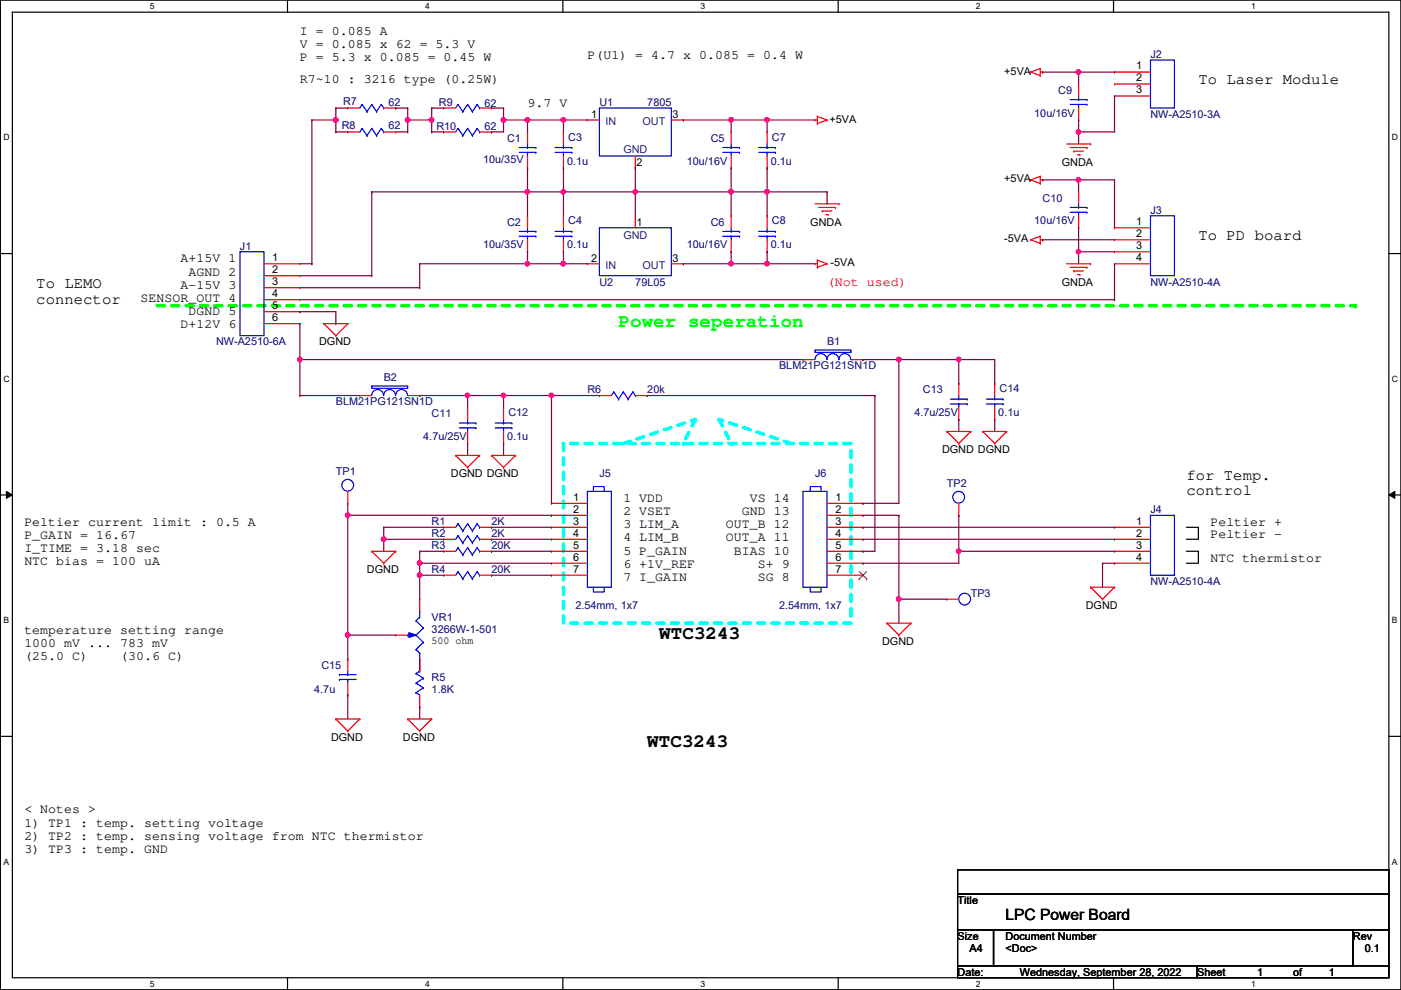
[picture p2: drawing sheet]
<svg xmlns="http://www.w3.org/2000/svg" width="297mm" height="210mm" viewBox="0 0 297 210" stroke-linecap="round" stroke-linejoin="round" font-family="sans-serif">
<path d="M.1 0h296.9v209.8h-296.9zM2.6 2.6h291.9v204.7h-291.9z" fill="none" stroke="#000" stroke-width=".25"/>
<g fill="#fff">
<path d="M31.8 .3h1v2h-1z"/>
<path d="M31.8 207.6h1v1.9h-1z"/>
</g>
<path d="M61 0v2.6M61 207.3v2.5" fill="none" stroke="#000" stroke-width=".25"/>
<g fill="#fff">
<path d="M90.1 .3h1v2h-1z"/>
<path d="M90.1 207.6h1v1.9h-1z"/>
</g>
<path d="M119.3 0v2.6M119.3 207.3v2.5" fill="none" stroke="#000" stroke-width=".25"/>
<g fill="#fff">
<path d="M148.5 .3h1v2h-1z"/>
<path d="M148.5 207.6h1v1.9h-1z"/>
</g>
<path d="M177.7 0v2.6M177.7 207.3v2.5" fill="none" stroke="#000" stroke-width=".25"/>
<g fill="#fff">
<path d="M206.9 .3h1v2h-1z"/>
<path d="M206.9 207.6h1v1.9h-1z"/>
</g>
<path d="M236.1 0v2.6M236.1 207.3v2.5" fill="none" stroke="#000" stroke-width=".25"/>
<g fill="#fff">
<path d="M265.3 .3h.9v2h-.9z"/>
<path d="M265.3 207.6h.9v1.9h-.9z"/>
<path d="M.7 28.2h1.3v1.9h-1.3z"/>
<path d="M295.1 28.2h1.3v1.9h-1.3z"/>
<path d="M.7 79.3h1.3v2h-1.3z"/>
<path d="M295.1 79.3h1.3v2h-1.3z"/>
</g>
<path d="M.1 53.8h2.5M294.5 53.8h2.5" fill="none" stroke="#000" stroke-width=".25"/>
<g fill="#fff">
<path d="M.7 130.5h1.2v2h-1.2z"/>
<path d="M295.1 130.5h1.2v2h-1.2z"/>
</g>
<path d="M.1 104.9h2.5M294.5 104.9h2.5" fill="none" stroke="#000" stroke-width=".25"/>
<path d="M1.4 104.2l1.2 .7-1.2 .8zM294.5 104.9l1.2-.7v1.5z" fill="#000"/>
<path d="M1.4 104.2l1.2 .7-1.2 .8zM294.5 104.9l1.2-.7v1.5z" fill="none" stroke="#000" stroke-width=".21"/>
<g fill="#fff">
<path d="M.7 181.7h1.2v2h-1.2z"/>
<path d="M295.1 181.7h1.2v2h-1.2z"/>
</g>
<path d="M251.5 111.8h2.6v2.5h-2.6M251.5 116.9h2.6v2.5h-2.6M.1 156.1h2.5M294.5 156.1h2.5" fill="none" stroke="#000" stroke-width=".25"/>
<path d="M119.5 94h60.9v38.1h-60.9zM132.2 94l15.2-5.1" fill="none" stroke="#0ff" stroke-width=".76" stroke-dasharray="1.5 1.5"/>
<circle cx="147.4" cy="88.9" r=".38" fill="#0ff" stroke-dasharray="1.5 1.5"/>
<path d="M147.4 88.9l-2.5 5.1" fill="none" stroke="#0ff" stroke-width=".76" stroke-dasharray="1.5 1.5"/>
<circle cx="144.9" cy="94" r=".38" fill="#0ff" stroke-dasharray="1.5 1.5"/>
<path d="M167.7 94l-15.2-5.1" fill="none" stroke="#0ff" stroke-width=".76" stroke-dasharray="1.5 1.5"/>
<circle cx="152.5" cy="88.9" r=".38" fill="#0ff" stroke-dasharray="1.5 1.5"/>
<path d="M152.5 88.9l2.5 5.1" fill="none" stroke="#0ff" stroke-width=".76" stroke-dasharray="1.5 1.5"/>
<circle cx="155" cy="94" r=".38" fill="#0ff" stroke-dasharray="1.5 1.5"/>
<path d="M33.4 64.8h254" fill="none" stroke="#0f0" stroke-width=".76" stroke-dasharray="1.5 1.5"/>
<circle cx="287.4" cy="64.8" r=".38" fill="#0f0" stroke-dasharray="1.5 1.5"/>
<g fill="none" stroke="#f00" stroke-width=".25">
<path d="M218.5 15.3h.1M218.5 15.3l2.1 .7M220.6 14.5h.1M220.6 16h.1M220.6 14.5v1.5M220.6 15.3h.5M220.6 14.5l-2.1 .8M221.1 15.3h.1M228.7 17.8h.1M228.7 17.8v2.6M236.3 15.3h.1M236.3 17.8h.1"/>
<path d="M236.3 15.3h7.6M236.3 17.8h7.6M73.7 28h.1M73.7 22.9h.1M73.7 22.9h2.6M73.7 28h2.6M81.4 22.9h2.5M81.4 28h2.5M83.9 28h.1M83.9 22.9h.1M94.1 22.9h.1M94.1 28h.1"/>
<path d="M94.1 22.9h2.5M94.1 28h2.5M101.7 22.9h2.5M101.7 28h2.5M104.2 22.9h.1M104.2 28h.1M111.8 28h.1M111.8 35.6h.1M111.8 28v2.5M111.8 33.1v2.5M119.5 35.6h.1M119.5 28h.1"/>
<path d="M119.5 28v2.5M119.5 33.1v2.5M155 28h.1M155 35.6h.1M155 28v2.5M155 33.1v2.5M162.6 35.6h.1M162.6 28h.1M162.6 28v2.5M162.6 33.1v2.5M172.8 25.4h.1M172.8 25.4h.5"/>
<path d="M173.3 24.7h.1M173.3 26.2h.1M173.3 24.7v1.5M173.3 24.7l2 .7M175.3 25.4h.1M175.3 25.4l-2 .8M218.5 38.1h.1M218.5 38.1l2.1 .8M220.6 37.4h.1M220.6 38.9h.1M220.6 37.4v1.5M220.6 38.1h.5"/>
<path d="M220.6 37.4l-2.1 .7M221.1 38.1h.1M226.1 30.5h5.1M226.9 31.3h3.6M227.7 32h.1M227.7 32h2M228.4 32.8h.5M228.7 25.4h.1M228.7 22.9v2.5M228.9 32.8h.1M230.5 31.3h.1M231.2 30.5h.1"/>
<path d="M236.3 20.4h.1M236.3 20.4h7.6M56 55.9h7.6M56 58.5h7.6M63.6 55.9h.1M63.6 58.5h.1M111.8 45.8h.1M111.8 53.4h.1M111.8 45.8v2.5M111.8 50.8v2.6M119.5 53.4h.1M119.5 45.8h.1"/>
<path d="M119.5 45.8v2.5M119.5 50.8v2.6M124.5 55.9h.1M124.5 55.9h2.6M134.7 45.8h.1M134.7 45.8v2.5M142.3 55.9h2.6M144.9 55.9h.1M155 45.8h.1M155 53.4h.1M155 45.8v2.5M155 50.8v2.6"/>
<path d="M162.6 53.4h.1M162.6 45.8h.1M162.6 45.8v2.5M162.6 50.8v2.6M172.8 55.9h.1M172.8 43.2h5.1M172.8 55.9h.5M173.3 56.7h.1M173.3 55.2h.1M173.3 55.2v1.5M173.3 55.2l2 .7M173.6 44h3.5"/>
<path d="M174.3 44.7h.1M174.3 44.7h2.1M175.1 45.5h.5M175.3 55.9h.1M175.3 55.9l-2 .8M175.6 45.5h.1M177.1 44h.1M177.9 43.2h.1M218.5 50.8h.1M218.5 50.8l2.1 .8M220.6 50.1h.1M220.6 51.6h.1"/>
<path d="M220.6 50.1v1.5M220.6 50.8h.5M220.6 50.1l-2.1 .7M221.1 50.8h.1M226.1 55.9h5.1M226.9 56.7h3.6M227.7 57.4h.1M227.7 57.4h2M228.4 58.2h.5M228.7 40.7h.1M228.7 48.3h.1M228.7 40.7v2.5"/>
<path d="M228.7 45.8v2.5M228.9 58.2h.1M230.5 56.7h.1M231.2 55.9h.1M236.3 48.3h.1M236.3 50.8h.1M236.3 53.4h.1M236.3 55.9h.1M236.3 55.9h7.6M236.3 50.8h7.6M236.3 48.3h7.6M236.3 53.4h7.6"/>
<path d="M56 68.6h7.6M56 61h7.6M56 63.5h7.6M56 66.1h7.6M63.6 61h.1M63.6 63.5h.1M63.6 66.1h.1M63.6 68.6h.1M68.7 68.6h.1M68.7 68.6h5M68.7 68.6l2.5 2.6M71.2 71.2h.1"/>
<path d="M73.7 68.6h.1M73.7 68.6l-2.5 2.6M170.3 76.2h.1M170.3 76.2h2.5M180.4 76.2h2.6M183 76.2h.1M76.3 83.9h.1M76.3 83.9h2.5M86.4 83.9h2.6M89 83.9h.1M96.6 96.6h.1M96.6 96.6h5.1"/>
<path d="M96.6 96.6l2.5 2.5M99.1 99.1h.1M99.1 86.4h.1M99.1 94h.1M99.1 86.4v2.5M99.1 91.5v2.5M101.7 96.6h.1M101.7 96.6l-2.6 2.5M104.2 96.6h.1M104.2 96.6h5.1M104.2 96.6l2.6 2.5M106.8 99.1h.1"/>
<path d="M106.8 94h.1M106.8 86.4h.1M106.8 86.4v2.5M106.8 91.5v2.5M109.3 96.6h.1M109.3 96.6l-2.5 2.5M200.7 91.5h.1M200.7 91.5h5.1M200.7 91.5l2.6 2.5M203.3 94h.1M203.3 81.3h.1M203.3 88.9h.1"/>
<path d="M203.3 81.3v2.6M203.3 86.4v2.5M205.8 91.5h.1M205.8 91.5l-2.5 2.5M208.4 91.5h.1M208.4 91.5h5M208.4 91.5l2.5 2.5M210.9 94h.1M210.9 88.9h.1M210.9 81.3h.1M210.9 81.3v2.6M210.9 86.4v2.5"/>
<path d="M213.4 91.5h.1M213.4 91.5l-2.5 2.5M73.7 106.7h.1M73.7 104.2v2.5M78.8 116.9h.1M78.8 116.9h5.1M78.8 116.9l2.6 2.5M81.4 119.4h.1M83.9 116.9h.1M83.9 116.9l-2.5 2.5M94.1 111.8h.1M94.1 114.3h.1"/>
<path d="M94.1 116.9h.1M94.1 116.9h2.5M94.1 111.8h2.5M94.1 114.3h2.5M101.7 116.9h2.5M101.7 111.8h2.5M101.7 114.3h2.5M104.2 111.8h.1M104.2 114.3h.1M104.2 116.9h.1M116.9 106.7h.1M116.9 109.3h.1"/>
<path d="M116.9 111.8h.1M116.9 114.3h.1M116.9 116.9h.1M116.9 119.4h.1M116.9 116.9h7.6M116.9 106.7h7.6M116.9 109.3h7.6M116.9 111.8h7.6M116.9 114.3h7.6M116.9 119.4h7.6M203.3 109.3h.1M203.3 106.7v2.6"/>
<path d="M89 139.7h.1M89 139.7v2.6M94.1 122h.1M94.1 122h2.5M101.7 122h2.5M104.2 122h.1M116.9 122h.1M116.9 122h7.6M188 132.1h.1M188 132.1h5.1M188 132.1l2.6 2.6M190.6 134.7h.1"/>
<path d="M193.1 132.1h.1M193.1 132.1l-2.5 2.6M231.2 124.5h.1M231.2 124.5h5.1M231.2 124.5l2.6 2.5M233.8 127h.1M236.3 124.5h.1M236.3 124.5l-2.5 2.5M71.2 152.4h.1M71.2 152.4h5.1M71.2 152.4l2.5 2.6M73.7 155h.1"/>
<path d="M76.3 152.4h.1M76.3 152.4l-2.6 2.6M86.4 152.4h.1M86.4 152.4h5.1M86.4 152.4l2.6 2.6M89 155h.1M89 149.9h.1M89 147.4v2.5M91.5 152.4h.1M91.5 152.4l-2.5 2.6"/>
</g>
<path d="M203 184.4h91.5v5.1h-91.5zM203 189.5h91.5v7.6h-91.5zM203 197.1h7.6v7.7h-7.6zM210.6 197.1h76.2v7.7h-76.2zM286.8 197.1h7.7v7.7h-7.7zM203 204.8h50.8v2.5h-50.8zM253.8 204.8h40.7v2.5h-40.7z" fill="none" stroke="#000" stroke-width=".25"/>
<g fill="none" stroke="#00f" stroke-width=".25">
<path d="M243.9 12.7h5.1v10.2h-5.1zM76.8 27.2h.1M76.8 22.1h.1M76.8 27.2l-.5 .8M76.8 27.2l1 1.5M76.8 22.1l-.5 .8M76.8 22.1l1 1.6M77.8 28.7h.1M77.8 23.7h.1M78.8 27.2h.1M78.8 22.1h.1M78.8 27.2l-1 1.5"/>
<path d="M78.8 27.2l1 1.5M78.8 22.1l-1 1.6M78.8 22.1l1 1.6M79.8 28.7h.1M79.8 23.7h.1M80.9 27.2h.1M80.9 22.1h.1M80.9 27.2l-1.1 1.5M80.9 27.2l.5 .8M80.9 22.1l-1.1 1.6M80.9 22.1l.5 .8M81.4 28h.1"/>
<path d="M81.4 22.9h.1M97.1 22.1h.1M97.1 27.2h.1M97.1 22.1l-.5 .8M97.1 22.1l1 1.6M97.1 27.2l-.5 .8M97.1 27.2l1 1.5M98.1 23.7h.1M98.1 28.7h.1M99.1 22.1h.1M99.1 27.2h.1M99.1 22.1l-1 1.6"/>
<path d="M99.1 22.1l1.1 1.6M99.1 27.2l-1 1.5M99.1 27.2l1.1 1.5M100.2 23.7h.1M100.2 28.7h.1M101.2 22.1h.1M101.2 27.2h.1M101.2 22.1l-1 1.6M101.2 22.1l.5 .8M101.2 27.2l-1 1.5M101.2 27.2l.5 .8M101.7 22.9h.1"/>
<path d="M101.7 28h.1M110.1 31.3h3.5M110.1 32.3h3.5M111.8 31.3h.1M111.8 32.3h.1M111.8 30.5v.8M111.8 32.3v.8M113.6 32.3h.1M113.6 31.3h.1M117.7 31.3h3.5M117.7 32.3h3.5M119.5 32.3h.1"/>
<path d="M119.5 31.3h.1M119.5 30.5v.8M119.5 32.3v.8M121.2 31.3h.1M121.2 32.3h.1M153.2 31.3h3.6M153.2 32.3h3.6M155 31.3h.1M155 32.3h.1M155 30.5v.8M155 32.3v.8M156.8 32.3h.1"/>
<path d="M156.8 31.3h.1M160.9 31.3h3.5M160.9 32.3h3.5M162.6 32.3h.1M162.6 31.3h.1M162.6 30.5v.8M162.6 32.3v.8M164.4 31.3h.1M164.4 32.3h.1M226.9 22.1h3.6M226.9 21.1h3.6M228.7 21.1h.1"/>
<path d="M228.7 22.1h.1M228.7 20.4v.7M228.7 22.1v.8M230.5 22.1h.1M230.5 21.1h.1M50.9 53.4h5.1v17.8h-5.1zM110.1 49.1h3.5M110.1 50.1h3.5M111.8 49.1h.1M111.8 50.1h.1M111.8 48.3v.8M111.8 50.1v.7"/>
<path d="M113.6 50.1h.1M113.6 49.1h.1M117.7 49.1h3.5M117.7 50.1h3.5M119.5 50.1h.1M119.5 49.1h.1M119.5 48.3v.8M119.5 50.1v.7M121.2 49.1h.1M121.2 50.1h.1M127.1 48.3h15.2v10.2h-15.2zM153.2 49.1h3.6"/>
<path d="M153.2 50.1h3.6M155 49.1h.1M155 50.1h.1M155 48.3v.8M155 50.1v.7M156.8 50.1h.1M156.8 49.1h.1M160.9 49.1h3.5M160.9 50.1h3.5M162.6 50.1h.1M162.6 49.1h.1M162.6 48.3v.8"/>
<path d="M162.6 50.1v.7M164.4 49.1h.1M164.4 50.1h.1M226.9 45h3.6M226.9 44h3.6M228.7 44h.1M228.7 45h.1M228.7 43.2v.8M228.7 45v.8M230.5 45h.1M230.5 44h.1M243.9 45.8h5.1v12.7h-5.1z"/>
<path d="M172.8 74.2h7.6v.5h-7.6zM172.8 76.2a1.25 1.25 0 0 1 1.3-1.2 1.25 1.25 0 0 1 1.2 1.2M175.3 76.2a1.25 1.25 0 0 1 1.3-1.2 1.25 1.25 0 0 1 1.2 1.2M177.9 76.2a1.25 1.25 0 0 1 1.2-1.2 1.25 1.25 0 0 1 1.3 1.2M78.8 81.8h7.6v.5h-7.6zM78.8 83.9a1.25 1.25 0 0 1 1.3-1.3 1.25 1.25 0 0 1 1.2 1.3M81.4 83.9a1.25 1.25 0 0 1 1.2-1.3 1.25 1.25 0 0 1 1.3 1.3M83.9 83.9a1.25 1.25 0 0 1 1.3-1.3 1.25 1.25 0 0 1 1.2 1.3M97.4 90.7h3.5M97.4 89.7h3.5M99.1 89.7h.1M99.1 90.7h.1"/>
<path d="M99.1 88.9v.8M99.1 90.7v.8M100.9 90.7h.1M100.9 89.7h.1M105 90.7h3.5M105 89.7h3.5M106.8 90.7h.1M106.8 89.7h.1M106.8 88.9v.8M106.8 90.7v.8M108.5 89.7h.1M108.5 90.7h.1"/>
<path d="M201.5 85.6h3.6M201.5 84.6h3.6M203.3 84.6h.1M203.3 85.6h.1M203.3 83.9v.7M203.3 85.6v.8M205.1 85.6h.1M205.1 84.6h.1M209.1 85.6h3.6M209.1 84.6h3.6M210.9 85.6h.1M210.9 84.6h.1"/>
<path d="M210.9 83.9v.7M210.9 85.6v.8M212.7 84.6h.1M212.7 85.6h.1M97.1 111h.1M97.1 113.6h.1M97.1 116.1h.1M97.1 111l-.5 .8M97.1 111l1 1.6M97.1 113.6l-.5 .7M97.1 113.6l1 1.5M97.1 116.1l-.5 .8"/>
<path d="M97.1 116.1l1 1.5M98.1 112.6h.1M98.1 115.1h.1M98.1 117.6h.1M99.1 111h.1M99.1 113.6h.1M99.1 116.1h.1M99.1 111l-1 1.6M99.1 111l1.1 1.6M99.1 113.6l-1 1.5M99.1 113.6l1.1 1.5M99.1 116.1l-1 1.5"/>
<path d="M99.1 116.1l1.1 1.5M100.2 112.6h.1M100.2 115.1h.1M100.2 117.6h.1M101.2 111h.1M101.2 113.6h.1M101.2 116.1h.1M101.2 111l-1 1.6M101.2 111l.5 .8M101.2 113.6l-1 1.5M101.2 113.6l.5 .7M101.2 116.1l-1 1.5"/>
<path d="M101.2 116.1l.5 .8M101.7 111.8h.1M101.7 114.3h.1M101.7 116.9h.1M124.5 104.2h5.1v20.3h-5.1zM125.8 104.2v-1h2.3v1M97.1 121.2h.1M97.1 121.2l-.5 .8M97.1 121.2l1 1.5M98.1 122.7h.1M99.1 121.2h.1M99.1 121.2l-1 1.5"/>
<path d="M99.1 121.2l1.1 1.5M100.2 122.7h.1M101.2 121.2h.1M101.2 121.2l-1 1.5M101.2 121.2l.5 .8M101.7 122h.1M125.8 124.5v1h2.3v-1M88.2 146.9h.1M88.2 144.8h.1M88.2 142.8h.1M88.2 146.9l.8 .5M88.2 144.8l1.5 1"/>
<path d="M88.2 142.8l1.5 1M89 142.3h.1M89 142.3l-.8 .5M89.7 145.8h.1M89.7 143.8h.1M89.7 145.8l-1.5 1.1M89.7 143.8l-1.5 1"/>
<circle cx="73.7" cy="102.9" r="1.25"/>
<circle cx="203.3" cy="105.4" r="1.25"/>
</g>
<path d="M86.7 134.2l1.5 .5-1.5 .5z" fill="#00f"/>
<g fill="none" stroke="#00f" stroke-width=".25">
<path d="M127.1 22.9h15.2v10.2h-15.2zM130.1 83.1h.1M130.1 83.1l-.5 .8M130.1 83.1l1 1.5M131.1 84.6h.1M132.2 83.1h.1M132.2 83.1l-1.1 1.5M132.2 83.1l1 1.5M133.2 84.6h.1M134.2 83.1h.1M134.2 83.1l-1 1.5M134.2 83.1l.5 .8"/>
<path d="M134.7 83.9h.1M170.3 104.2h5v20.3h-5zM171.8 104.2v-1h2.3v1M243.9 109.3h5.1v12.7h-5.1zM86.4 134.7h.1M86.4 134.7h.5M86.7 134.2l1.5 .5-1.5 .5zM88.2 137.7h.1M88.2 134.7h.1M88.2 131.6h.1M88.2 137.7l.8 .8M88.2 134.7l1.5 1.5"/>
<path d="M88.2 131.6l1.5 1.5M89 138.5h.1M89 130.9h.1M89 129.6h.1M89 129.6v1.3M89 138.5v1.2M89 130.9l-.8 .7M89.7 136.2h.1M89.7 133.1h.1M89.7 136.2l-1.5 1.5M89.7 133.1l-1.5 1.6M171.8 124.5v1h2.3v-1"/>
<path d="M72 144.1h.1M72 143h.1M72 144.1h3.5M72 143h3.5M73.7 143h.1M73.7 144.1h.1M73.7 142.3v.7M73.7 144.1v.7"/>
<circle cx="204.5" cy="127" r="1.25"/>
</g>
<g fill="none" stroke="#f00" stroke-width=".25">
<path d="M124.5 25.4h.1M124.5 25.4h2.6M134.7 35.6h.1M134.7 33.1v2.5M142.3 25.4h2.6M144.9 25.4h.1M127.1 83.9h.1M127.1 83.9h2.5M134.7 83.9h2.5M137.2 83.9h.1M175.3 111.8h7.7M175.3 114.3h7.7"/>
<path d="M175.3 116.9h7.7M175.3 119.4h7.7M175.3 106.7h7.7M175.3 109.3h7.7M183 106.7h.1M183 109.3h.1M183 111.8h.1M183 114.3h.1M183 116.9h.1M183 119.4h.1M236.3 111.8h.1M236.3 114.3h.1"/>
<path d="M236.3 116.9h.1M236.3 119.4h.1M236.3 111.8h7.6M236.3 114.3h7.6M236.3 116.9h7.6M236.3 119.4h7.6M73.7 139.7h.1M73.7 139.7v2.6M83.9 134.7h.1M83.9 134.7h2.5M89 127h.1M89 127v2.6"/>
<path d="M89 139.7v2.6M175.3 122h7.7M183 122h.1M200.7 127h.1M200.7 127h2.6M73.7 147.4h.1M73.7 144.8v2.6M89 142.3h.1"/>
</g>
<path d="M182.2 122.8h.1M182.2 121.2l1.6 1.6M183.7 121.2l-1.5 1.6M183.8 122.8h.1" fill="none" stroke="#804000" stroke-width=".21"/>
<path d="M99.1 83.9h.1M99.1 83.9h7.7M99.1 83.9v2.5" fill="none" stroke="#800040" stroke-width=".25"/>
<circle cx="99.1" cy="83.8" r=".49" fill="#f0f"/>
<circle cx="99.1" cy="83.8" r=".49" fill="none" stroke="#f0f" stroke-width=".25"/>
<g fill="none" stroke="#800040" stroke-width=".25">
<path d="M99.1 94h.1M99.1 94v2.6M73.7 109.3h43.2M81.4 111.8h.1M81.4 111.8h12.7M81.4 111.8v2.5M89 116.9h.1M89 119.4h.1M89 116.9v5.1M104.2 111.8h.1M104.2 114.3h.1M104.2 111.8h12.7"/>
<path d="M104.2 114.3h12.7M116.9 109.3h.1M183 106.7h.1M183 116.9h.1M183 111.8h.1M183 114.3h.1M183 119.4h.1M183 106.7h7.6M183 116.9h2.5M183 111.8h53.3M183 114.3h53.3M183 119.4h20.3"/>
<path d="M89 149.9h.1M89 149.9v2.5"/>
</g>
<circle cx="81.3" cy="114.3" r=".49" fill="#f0f"/>
<circle cx="81.3" cy="114.3" r=".49" fill="none" stroke="#f0f" stroke-width=".25"/>
<path d="M73.7 109.3h.1M73.7 106.7v2.6M81.4 114.3h.1M81.4 114.3h12.7M81.4 114.3v2.6" fill="none" stroke="#800040" stroke-width=".25"/>
<circle cx="73.7" cy="109.2" r=".49" fill="#f0f"/>
<circle cx="73.7" cy="109.2" r=".49" fill="none" stroke="#f0f" stroke-width=".25"/>
<path d="M89 116.9h.1M89 119.4h.1M89 116.9h5.1M89 119.4h27.9M104.2 116.9h.1M104.2 116.9h12.7M104.2 122h.1M104.2 122h12.7" fill="none" stroke="#800040" stroke-width=".25"/>
<circle cx="89" cy="119.4" r=".49" fill="#f0f"/>
<circle cx="89" cy="119.4" r=".49" fill="none" stroke="#f0f" stroke-width=".25"/>
<path d="M89 122h.1M89 122v5" fill="none" stroke="#800040" stroke-width=".25"/>
<circle cx="89" cy="121.9" r=".49" fill="#f0f"/>
<circle cx="89" cy="121.9" r=".49" fill="none" stroke="#f0f" stroke-width=".25"/>
<g fill="none" stroke="#800040" stroke-width=".25">
<path d="M66.1 25.4v30.5M111.8 25.4h.1M111.8 25.4v2.6M111.8 25.4h7.7M66.1 55.9h.1M183 109.3h.1M183 109.3h7.6M190.6 109.3h.1M190.6 109.3v17.7M89 139.7h.1M89 122h.1M89 139.7v2.6"/>
<path d="M89 122h5.1M73.7 147.4h.1M73.7 147.4v5"/>
</g>
<circle cx="119.4" cy="25.4" r=".49" fill="#f0f"/>
<circle cx="119.4" cy="25.4" r=".49" fill="none" stroke="#f0f" stroke-width=".25"/>
<circle cx="111.8" cy="25.4" r=".49" fill="#f0f"/>
<circle cx="111.8" cy="25.4" r=".49" fill="none" stroke="#f0f" stroke-width=".25"/>
<g fill="none" stroke="#800040" stroke-width=".25">
<path d="M111.8 35.6h.1M111.8 35.6v10.2M119.5 25.4h.1M119.5 35.6h.1M119.5 25.4v2.6M119.5 35.6v5.1M119.5 25.4h5M78.8 40.7h.1M78.8 40.7v17.8M78.8 40.7h40.7M111.8 40.7h.1M119.5 40.7h.1"/>
<path d="M63.6 61h25.4M89 61h.1"/>
</g>
<circle cx="111.8" cy="40.7" r=".49" fill="#f0f"/>
<circle cx="111.8" cy="40.7" r=".49" fill="none" stroke="#f0f" stroke-width=".25"/>
<circle cx="119.4" cy="40.7" r=".49" fill="#f0f"/>
<circle cx="119.4" cy="40.7" r=".49" fill="none" stroke="#f0f" stroke-width=".25"/>
<path d="M134.7 35.6h.1M134.7 35.6v5.1h-15.2M144.9 25.4h.1M144.9 25.4h10.1M89 55.9h.1M89 55.9v5.1M89 55.9h22.8M119.5 40.7h.1M119.5 55.9h.1M119.5 40.7v5.1M119.5 55.9h5" fill="none" stroke="#800040" stroke-width=".25"/>
<circle cx="155" cy="25.4" r=".49" fill="#f0f"/>
<circle cx="155" cy="25.4" r=".49" fill="none" stroke="#f0f" stroke-width=".25"/>
<path d="M155 25.4h.1M155 25.4h7.6M155 25.4v2.6M162.6 25.4h.1M162.6 25.4v2.6" fill="none" stroke="#800040" stroke-width=".25"/>
<circle cx="162.6" cy="25.4" r=".49" fill="#f0f"/>
<circle cx="162.6" cy="25.4" r=".49" fill="none" stroke="#f0f" stroke-width=".25"/>
<path d="M155 35.6h.1M155 35.6v5.1M162.6 35.6h.1M162.6 35.6v5.1h-7.6M155 40.7h.1" fill="none" stroke="#800040" stroke-width=".25"/>
<circle cx="162.6" cy="40.7" r=".49" fill="#f0f"/>
<circle cx="162.6" cy="40.7" r=".49" fill="none" stroke="#f0f" stroke-width=".25"/>
<path d="M134.7 40.7h.1M134.7 40.7h20.3" fill="none" stroke="#800040" stroke-width=".25"/>
<circle cx="155" cy="40.7" r=".49" fill="#f0f"/>
<circle cx="155" cy="40.7" r=".49" fill="none" stroke="#f0f" stroke-width=".25"/>
<circle cx="134.7" cy="40.7" r=".49" fill="#f0f"/>
<circle cx="134.7" cy="40.7" r=".49" fill="none" stroke="#f0f" stroke-width=".25"/>
<path d="M111.8 53.4h.1M111.8 53.4v2.5M162.6 40.7h.1M162.6 40.7h12.7" fill="none" stroke="#800040" stroke-width=".25"/>
<circle cx="111.8" cy="55.9" r=".49" fill="#f0f"/>
<circle cx="111.8" cy="55.9" r=".49" fill="none" stroke="#f0f" stroke-width=".25"/>
<path d="M119.5 53.4h.1M119.5 53.4v2.5" fill="none" stroke="#800040" stroke-width=".25"/>
<circle cx="119.4" cy="55.9" r=".49" fill="#f0f"/>
<circle cx="119.4" cy="55.9" r=".49" fill="none" stroke="#f0f" stroke-width=".25"/>
<path d="M134.7 40.7h.1M134.7 40.7v5.1M144.9 55.9h.1M144.9 55.9h10.1" fill="none" stroke="#800040" stroke-width=".25"/>
<circle cx="155" cy="55.9" r=".49" fill="#f0f"/>
<circle cx="155" cy="55.9" r=".49" fill="none" stroke="#f0f" stroke-width=".25"/>
<path d="M155 53.4h.1M155 55.9h.1M155 53.4v2.5M162.6 53.4h.1M162.6 53.4v2.5h-7.6" fill="none" stroke="#800040" stroke-width=".25"/>
<circle cx="162.6" cy="55.9" r=".49" fill="#f0f"/>
<circle cx="162.6" cy="55.9" r=".49" fill="none" stroke="#f0f" stroke-width=".25"/>
<g fill="none" stroke="#800040" stroke-width=".25">
<path d="M228.7 38.1h.1M228.7 38.1v2.6M228.7 38.1h7.6M236.3 20.4h.1M236.3 38.1h.1M236.3 20.4v7.6M236.3 38.1v10.2M111.8 55.9h7.7M119.5 55.9h.1M155 40.7h.1M155 40.7v5.1M162.6 40.7h.1"/>
<path d="M162.6 40.7v5.1M175.3 40.7h.1M175.3 40.7v2.5M228.7 48.3h.1M228.7 53.4h.1M228.7 48.3v5.1M228.7 53.4h7.6M63.6 66.1h.1M63.6 68.6h.1M63.6 63.5h172.7M63.6 66.1h7.6v2.5M63.6 68.6v7.6"/>
<path d="M71.2 68.6h.1M183 76.2h.1M183 76.2h7.6M190.6 76.2h.1M190.6 76.2v30.5M236.3 63.5h.1"/>
</g>
<circle cx="190.6" cy="76.2" r=".49" fill="#f0f"/>
<circle cx="190.6" cy="76.2" r=".49" fill="none" stroke="#f0f" stroke-width=".25"/>
<path d="M63.6 76.2h.1M63.6 76.2v7.7M203.3 76.2h.1M203.3 76.2h7.6M203.3 76.2v5.1M203.3 81.3h.1" fill="none" stroke="#800040" stroke-width=".25"/>
<circle cx="203.3" cy="76.2" r=".49" fill="#f0f"/>
<circle cx="203.3" cy="76.2" r=".49" fill="none" stroke="#f0f" stroke-width=".25"/>
<path d="M63.6 76.2h.1M63.6 76.2h106.7M63.6 83.9h.1M63.6 83.9h12.7M89 83.9h.1M89 83.9h10.1" fill="none" stroke="#800040" stroke-width=".25"/>
<circle cx="63.6" cy="76.2" r=".49" fill="#f0f"/>
<circle cx="63.6" cy="76.2" r=".49" fill="none" stroke="#f0f" stroke-width=".25"/>
<path d="M106.8 94h.1M106.8 83.9h.1M106.8 83.9v2.5M106.8 94v2.6M106.8 83.9h10.1M203.3 88.9h.1M203.3 88.9v2.6M210.9 88.9h.1M210.9 88.9v2.6" fill="none" stroke="#800040" stroke-width=".25"/>
<circle cx="116.9" cy="83.8" r=".49" fill="#f0f"/>
<circle cx="116.9" cy="83.8" r=".49" fill="none" stroke="#f0f" stroke-width=".25"/>
<circle cx="106.7" cy="83.8" r=".49" fill="#f0f"/>
<circle cx="106.7" cy="83.8" r=".49" fill="none" stroke="#f0f" stroke-width=".25"/>
<g fill="none" stroke="#800040" stroke-width=".25">
<path d="M228.7 53.4h.1M228.7 53.4v2.5M236.3 55.9h.1M236.3 55.9v7.6M190.6 76.2h.1M190.6 76.2h12.7M210.9 76.2v5.1M210.9 81.3h.1M203.3 116.9h.1M203.3 116.9v2.5M233.8 119.4h.1M233.8 119.4v5.1"/>
<path d="M233.8 119.4h2.5"/>
</g>
<circle cx="228.7" cy="53.4" r=".49" fill="#f0f"/>
<circle cx="228.7" cy="53.4" r=".49" fill="none" stroke="#f0f" stroke-width=".25"/>
<path d="M116.9 83.9h.1M116.9 83.9h10.2M116.9 83.9v22.8M137.2 83.9h.1M137.2 83.9h48.3M185.5 83.9h.1M185.5 83.9v33M73.7 109.3v30.4M73.7 134.7h.1M73.7 134.7h10.2" fill="none" stroke="#800040" stroke-width=".25"/>
<circle cx="73.7" cy="134.6" r=".49" fill="#f0f"/>
<circle cx="73.7" cy="134.6" r=".49" fill="none" stroke="#f0f" stroke-width=".25"/>
<path d="M221.1 38.1h.1M221.1 38.1h7.6" fill="none" stroke="#800040" stroke-width=".25"/>
<circle cx="228.7" cy="38.1" r=".49" fill="#f0f"/>
<circle cx="228.7" cy="38.1" r=".49" fill="none" stroke="#f0f" stroke-width=".25"/>
<path d="M221.1 15.3h.1M221.1 15.3h7.6" fill="none" stroke="#800040" stroke-width=".25"/>
<circle cx="228.7" cy="15.3" r=".49" fill="#f0f"/>
<circle cx="228.7" cy="15.3" r=".49" fill="none" stroke="#f0f" stroke-width=".25"/>
<path d="M228.7 15.3h.1M228.7 15.3v2.5M228.7 15.3h7.6M228.7 25.4h.1M228.7 28h.1M228.7 25.4v5.1M228.7 28h7.6" fill="none" stroke="#800040" stroke-width=".25"/>
<circle cx="228.7" cy="28" r=".49" fill="#f0f"/>
<circle cx="228.7" cy="28" r=".49" fill="none" stroke="#f0f" stroke-width=".25"/>
<path d="M162.6 25.4h.1M162.6 25.4h10.2M162.6 55.9h.1M162.6 55.9h10.2M221.1 50.8h.1M221.1 50.8h15.2M203.3 109.3h.1M203.3 116.9h.1M203.3 109.3v7.6M203.3 116.9h33" fill="none" stroke="#800040" stroke-width=".25"/>
<circle cx="203.3" cy="116.9" r=".49" fill="#f0f"/>
<circle cx="203.3" cy="116.9" r=".49" fill="none" stroke="#f0f" stroke-width=".25"/>
<path d="M190.6 127h.1M190.6 127h10.1" fill="none" stroke="#800040" stroke-width=".25"/>
<circle cx="190.6" cy="127" r=".49" fill="#f0f"/>
<circle cx="190.6" cy="127" r=".49" fill="none" stroke="#f0f" stroke-width=".25"/>
<g fill="none" stroke="#800040" stroke-width=".25">
<path d="M66.1 25.4h.1M71.2 28h.1M71.2 22.9h.1M71.2 22.9v2.5h-5.1M71.2 22.9h2.5M71.2 28h2.5M83.9 22.9h.1M83.9 22.9h2.5M83.9 28h2.5M86.4 28h.1M86.4 25.4h.1M86.4 25.4h5.1"/>
<path d="M63.6 58.5h15.2M78.8 58.5h.1M190.6 127h.1M190.6 127v5.1"/>
</g>
<circle cx="91.5" cy="25.4" r=".49" fill="#f0f"/>
<circle cx="91.5" cy="25.4" r=".49" fill="none" stroke="#f0f" stroke-width=".25"/>
<circle cx="86.4" cy="25.4" r=".49" fill="#f0f"/>
<circle cx="86.4" cy="25.4" r=".49" fill="none" stroke="#f0f" stroke-width=".25"/>
<path d="M71.2 25.4h.1M71.2 25.4v2.6M86.4 22.9h.1M86.4 22.9v2.5M63.6 55.9h2.5M66.1 55.9h.1" fill="none" stroke="#800040" stroke-width=".25"/>
<circle cx="71.2" cy="25.4" r=".49" fill="#f0f"/>
<circle cx="71.2" cy="25.4" r=".49" fill="none" stroke="#f0f" stroke-width=".25"/>
<path d="M86.4 25.4h.1M86.4 25.4v2.6M91.5 22.9h.1M91.5 25.4h.1M91.5 22.9h2.6M91.5 22.9v5.1M104.2 22.9h.1M104.2 22.9h2.6M106.8 22.9h.1M106.8 25.4h.1M106.8 22.9v2.5M106.8 25.4h5" fill="none" stroke="#800040" stroke-width=".25"/>
<circle cx="106.7" cy="25.4" r=".49" fill="#f0f"/>
<circle cx="106.7" cy="25.4" r=".49" fill="none" stroke="#f0f" stroke-width=".25"/>
<path d="M91.5 28h.1M91.5 28h2.6M104.2 28h.1M106.8 25.4h.1M106.8 25.4v2.6h-2.6" fill="none" stroke="#800040" stroke-width=".25"/>
<circle cx="99.1" cy="83.8" r=".49" fill="#f0f"/>
<circle cx="99.1" cy="83.8" r=".49" fill="none" stroke="#f0f" stroke-width=".25"/>
<circle cx="81.3" cy="114.3" r=".49" fill="#f0f"/>
<circle cx="81.3" cy="114.3" r=".49" fill="none" stroke="#f0f" stroke-width=".25"/>
<circle cx="73.7" cy="109.2" r=".49" fill="#f0f"/>
<circle cx="73.7" cy="109.2" r=".49" fill="none" stroke="#f0f" stroke-width=".25"/>
<circle cx="89" cy="119.4" r=".49" fill="#f0f"/>
<circle cx="89" cy="119.4" r=".49" fill="none" stroke="#f0f" stroke-width=".25"/>
<circle cx="89" cy="121.9" r=".49" fill="#f0f"/>
<circle cx="89" cy="121.9" r=".49" fill="none" stroke="#f0f" stroke-width=".25"/>
<circle cx="119.4" cy="25.4" r=".49" fill="#f0f"/>
<circle cx="119.4" cy="25.4" r=".49" fill="none" stroke="#f0f" stroke-width=".25"/>
<circle cx="111.8" cy="25.4" r=".49" fill="#f0f"/>
<circle cx="111.8" cy="25.4" r=".49" fill="none" stroke="#f0f" stroke-width=".25"/>
<circle cx="111.8" cy="40.7" r=".49" fill="#f0f"/>
<circle cx="111.8" cy="40.7" r=".49" fill="none" stroke="#f0f" stroke-width=".25"/>
<circle cx="119.4" cy="40.7" r=".49" fill="#f0f"/>
<circle cx="119.4" cy="40.7" r=".49" fill="none" stroke="#f0f" stroke-width=".25"/>
<circle cx="155" cy="25.4" r=".49" fill="#f0f"/>
<circle cx="155" cy="25.4" r=".49" fill="none" stroke="#f0f" stroke-width=".25"/>
<circle cx="162.6" cy="25.4" r=".49" fill="#f0f"/>
<circle cx="162.6" cy="25.4" r=".49" fill="none" stroke="#f0f" stroke-width=".25"/>
<circle cx="162.6" cy="40.7" r=".49" fill="#f0f"/>
<circle cx="162.6" cy="40.7" r=".49" fill="none" stroke="#f0f" stroke-width=".25"/>
<circle cx="155" cy="40.7" r=".49" fill="#f0f"/>
<circle cx="155" cy="40.7" r=".49" fill="none" stroke="#f0f" stroke-width=".25"/>
<circle cx="134.7" cy="40.7" r=".49" fill="#f0f"/>
<circle cx="134.7" cy="40.7" r=".49" fill="none" stroke="#f0f" stroke-width=".25"/>
<circle cx="111.8" cy="55.9" r=".49" fill="#f0f"/>
<circle cx="111.8" cy="55.9" r=".49" fill="none" stroke="#f0f" stroke-width=".25"/>
<circle cx="119.4" cy="55.9" r=".49" fill="#f0f"/>
<circle cx="119.4" cy="55.9" r=".49" fill="none" stroke="#f0f" stroke-width=".25"/>
<circle cx="155" cy="55.9" r=".49" fill="#f0f"/>
<circle cx="155" cy="55.9" r=".49" fill="none" stroke="#f0f" stroke-width=".25"/>
<circle cx="162.6" cy="55.9" r=".49" fill="#f0f"/>
<circle cx="162.6" cy="55.9" r=".49" fill="none" stroke="#f0f" stroke-width=".25"/>
<circle cx="190.6" cy="76.2" r=".49" fill="#f0f"/>
<circle cx="190.6" cy="76.2" r=".49" fill="none" stroke="#f0f" stroke-width=".25"/>
<circle cx="203.3" cy="76.2" r=".49" fill="#f0f"/>
<circle cx="203.3" cy="76.2" r=".49" fill="none" stroke="#f0f" stroke-width=".25"/>
<circle cx="63.6" cy="76.2" r=".49" fill="#f0f"/>
<circle cx="63.6" cy="76.2" r=".49" fill="none" stroke="#f0f" stroke-width=".25"/>
<circle cx="116.9" cy="83.8" r=".49" fill="#f0f"/>
<circle cx="116.9" cy="83.8" r=".49" fill="none" stroke="#f0f" stroke-width=".25"/>
<circle cx="106.7" cy="83.8" r=".49" fill="#f0f"/>
<circle cx="106.7" cy="83.8" r=".49" fill="none" stroke="#f0f" stroke-width=".25"/>
<circle cx="228.7" cy="53.4" r=".49" fill="#f0f"/>
<circle cx="228.7" cy="53.4" r=".49" fill="none" stroke="#f0f" stroke-width=".25"/>
<circle cx="73.7" cy="134.6" r=".49" fill="#f0f"/>
<circle cx="73.7" cy="134.6" r=".49" fill="none" stroke="#f0f" stroke-width=".25"/>
<circle cx="228.7" cy="38.1" r=".49" fill="#f0f"/>
<circle cx="228.7" cy="38.1" r=".49" fill="none" stroke="#f0f" stroke-width=".25"/>
<circle cx="228.7" cy="15.3" r=".49" fill="#f0f"/>
<circle cx="228.7" cy="15.3" r=".49" fill="none" stroke="#f0f" stroke-width=".25"/>
<circle cx="228.7" cy="28" r=".49" fill="#f0f"/>
<circle cx="228.7" cy="28" r=".49" fill="none" stroke="#f0f" stroke-width=".25"/>
<circle cx="203.3" cy="116.9" r=".49" fill="#f0f"/>
<circle cx="203.3" cy="116.9" r=".49" fill="none" stroke="#f0f" stroke-width=".25"/>
<circle cx="190.6" cy="127" r=".49" fill="#f0f"/>
<circle cx="190.6" cy="127" r=".49" fill="none" stroke="#f0f" stroke-width=".25"/>
<circle cx="91.5" cy="25.4" r=".49" fill="#f0f"/>
<circle cx="91.5" cy="25.4" r=".49" fill="none" stroke="#f0f" stroke-width=".25"/>
<circle cx="86.4" cy="25.4" r=".49" fill="#f0f"/>
<circle cx="86.4" cy="25.4" r=".49" fill="none" stroke="#f0f" stroke-width=".25"/>
<circle cx="71.2" cy="25.4" r=".49" fill="#f0f"/>
<circle cx="71.2" cy="25.4" r=".49" fill="none" stroke="#f0f" stroke-width=".25"/>
<circle cx="106.7" cy="25.4" r=".49" fill="#f0f"/>
<circle cx="106.7" cy="25.4" r=".49" fill="none" stroke="#f0f" stroke-width=".25"/>
<text font-size="4.1" fill="#0f0" x="131.1" y="69.3">Power seperation</text>
<g font-size="4.1">
<text x="139.8" y="135.6">WTC3243</text>
<text x="137.2" y="158.4">WTC3243</text>
</g>
<g font-size="3.3">
<text x="254.1" y="17.9">To Laser Module</text>
<text x="254.1" y="50.9">To PD board</text>
<text x="7.7" y="61.1">To LEMO</text>
<text x="7.7" y="64.4">connector</text>
<text x="251.5" y="101.7">for Temp.</text>
<text x="251.5" y="105">control</text>
<text x="213.2" y="195">LPC Power Board</text>
</g>
<g font-size="2.8">
<text x="63.6" y="7.4">I = 0.085 A</text>
<text x="63.6" y="10.2">V = 0.085 x 62 = 5.3 V</text>
<text x="63.6" y="13">P = 5.3 x 0.085 = 0.45 W</text>
<text x="63.6" y="17.5">R7~10 : 3216 type (0.25W)</text>
<text x="124.5" y="12.4">P(U1) = 4.7 x 0.085 = 0.4 W</text>
<text x="111.8" y="22.6">9.7 V</text>
<text x="38.3" y="55.6">A+15V 1</text>
<text x="40" y="58.4">AGND 2</text>
<text x="29.8" y="64">SENSOR_OUT 4</text>
<text x="38.3" y="61.2">A-15V 3</text>
<text x="38.3" y="69.6">D+12V 6</text>
<text x="40" y="66.8">DGND 5</text>
<text x="132.2" y="106.4">1 VDD</text>
<text x="159" y="106.4">VS 14</text>
<text x="5.2" y="111.5">Peltier current limit : 0.5 A</text>
<text x="132.2" y="109.2">2 VSET</text>
<text x="132.2" y="112">3 LIM_A</text>
<text x="153.9" y="112">OUT_B 12</text>
<text x="157.3" y="109.2">GND 13</text>
<text x="256.6" y="111.5">Peltier +</text>
<text x="5.2" y="114.3">P_GAIN = 16.67</text>
<text x="5.2" y="117.1">I_TIME = 3.18 sec</text>
<text x="5.2" y="119.9">NTC bias = 100 uA</text>
<text x="132.2" y="114.8">4 LIM_B</text>
<text x="132.2" y="117.6">5 P_GAIN</text>
<text x="153.9" y="114.8">OUT_A 11</text>
<text x="155.6" y="117.6">BIAS 10</text>
<text x="256.6" y="114">Peltier -</text>
<text x="256.6" y="119.1">NTC thermistor</text>
<text x="132.2" y="120.4">6 +1V_REF</text>
<text x="132.2" y="123.2">7 I_GAIN</text>
<text x="160.7" y="120.4">S+ 9</text>
<text x="160.7" y="123.2">SG 8</text>
<text x="5.2" y="134.4">temperature setting range</text>
<text x="5.2" y="137.2">1000 mV ... 783 mV</text>
<text x="5.2" y="140">(25.0 C)</text>
<text x="25.5" y="140">(30.6 C)</text>
<text x="5.2" y="172.5">&lt; Notes &gt;</text>
<text x="5.2" y="175.3">1) TP1 : temp. setting voltage</text>
<text x="5.2" y="178.1">2) TP2 : temp. sensing voltage from NTC thermistor</text>
<text x="5.2" y="180.8">3) TP3 : temp. GND</text>
</g>
<text font-size="2.8" fill="#f00" x="175.3" y="60.7">(Not used)</text>
<g font-size="2.3">
<text x="212.9" y="15.8">+5VA</text>
<text x="240.9" y="14.7">1</text>
<text x="240.9" y="17.3">2</text>
<text x="240.9" y="19.8">3</text>
<text x="125.3" y="25">1</text>
<text x="142.6" y="25">3</text>
<text x="175.8" y="26">+5VA</text>
<text x="135" y="35.1">2</text>
<text x="225.1" y="35.1">GNDA</text>
<text x="212.9" y="38.7">+5VA</text>
<text x="135" y="47.8">1</text>
<text x="171.8" y="47.8">GNDA</text>
<text x="240.9" y="47.8">1</text>
<text x="212.9" y="51.4">-5VA</text>
<text x="240.9" y="50.3">2</text>
<text x="240.9" y="52.8">3</text>
<text x="57.7" y="55.4">1</text>
<text x="57.7" y="57.9">2</text>
<text x="125.3" y="55.5">2</text>
<text x="142.6" y="55.5">3</text>
<text x="176.1" y="56.5">-5VA</text>
<text x="240.9" y="55.4">4</text>
<text x="57.7" y="60.5">3</text>
<text x="57.7" y="63">4</text>
<text x="57.7" y="65.5">5</text>
<text x="225.1" y="60.5">GNDA</text>
<text x="57.7" y="68.1">6</text>
<text x="67.6" y="73.2">DGND</text>
<text x="95.6" y="101.2">DGND DGND</text>
<text x="199.7" y="96.1">DGND DGND</text>
<text x="121.5" y="106.2">1</text>
<text x="177.1" y="106.2">1</text>
<text x="121.5" y="108.7">2</text>
<text x="121.5" y="111.3">3</text>
<text x="121.5" y="113.8">4</text>
<text x="177.1" y="108.7">2</text>
<text x="177.1" y="111.3">3</text>
<text x="177.1" y="113.8">4</text>
<text x="240.9" y="111.3">1</text>
<text x="240.9" y="113.8">2</text>
<text x="121.5" y="116.3">5</text>
<text x="121.5" y="118.9">6</text>
<text x="177.1" y="116.3">5</text>
<text x="177.1" y="118.9">6</text>
<text x="240.9" y="116.3">3</text>
<text x="240.9" y="118.9">4</text>
<text x="77.8" y="121.5">DGND</text>
<text x="121.5" y="121.4">7</text>
<text x="177.1" y="121.4">7</text>
<text x="230.2" y="129.1">DGND</text>
<text x="91.5" y="136.5">500 ohm</text>
<text x="187" y="136.7">DGND</text>
<text x="70.2" y="157.1">DGND</text>
<text x="85.4" y="157.1">DGND</text>
<text x="203" y="191.6">Title</text>
<text x="203" y="199.2">Size</text>
<text x="205.6" y="201.8">A4</text>
<text x="213.2" y="199.2">Document Number</text>
<text x="213.2" y="201.8">&lt;Doc&gt;</text>
<text x="286.8" y="199.2">Rev</text>
<text x="289.4" y="201.8">0.1</text>
<text x="203" y="206.8">Date:</text>
<text x="216.2" y="206.8">Wednesday, September 28, 2022</text>
<text x="253.8" y="206.8">Sheet</text>
<text x="266.5" y="206.8">1</text>
<text x="274.1" y="206.8">of</text>
<text x="281.8" y="206.8">1</text>
</g>
<g font-size="2.3" fill="#000080">
<text x="243.9" y="12.3">J2</text>
<text x="72.7" y="22.2">R7</text>
<text x="82.4" y="22.4">62</text>
<text x="93" y="22.4">R9</text>
<text x="102.7" y="22.7">62</text>
<text x="127.1" y="22.4">U1</text>
<text x="137.2" y="22.4">7805</text>
<text x="224.4" y="19.9">C9</text>
<text x="72.5" y="27.3">R8</text>
<text x="82.4" y="27.3">62</text>
<text x="92.5" y="27.5">R10</text>
<text x="102.7" y="27.5">62</text>
<text x="120.5" y="29.8">C3</text>
<text x="163.7" y="29.8">C7</text>
<text x="219.3" y="24.7">10u/16V</text>
<text x="243.9" y="25">NW-A2510-3A</text>
<text x="102.4" y="34.6">10u/35V</text>
<text x="107.5" y="30.1">C1</text>
<text x="120.2" y="34.9">0.1u</text>
<text x="145.6" y="34.9">10u/16V</text>
<text x="150.7" y="30.1">C5</text>
<text x="163.4" y="34.9">0.1u</text>
<text x="107.5" y="47.8">C2</text>
<text x="120.5" y="47.6">C4</text>
<text x="150.7" y="47.8">C6</text>
<text x="163.7" y="47.6">C8</text>
<text x="219.3" y="47.6">10u/16V</text>
<text x="221.1" y="42.8">C10</text>
<text x="243.9" y="45.3">J3</text>
<text x="50.9" y="52.9">J1</text>
<text x="102.4" y="52.7">10u/35V</text>
<text x="120.2" y="52.7">0.1u</text>
<text x="145.6" y="52.7">10u/16V</text>
<text x="163.4" y="52.7">0.1u</text>
<text x="127.1" y="60.5">U2</text>
<text x="134.7" y="60.5">79L05</text>
<text x="243.9" y="60.5">NW-A2510-4A</text>
<text x="45.8" y="73.2">NW-A2510-6A</text>
<text x="175.3" y="73.2">B1</text>
<text x="81.4" y="80.9">B2</text>
<text x="124.5" y="83.4">R6</text>
<text x="137.2" y="83.4">20k</text>
<text x="165.2" y="78.3">BLM21PG121SN1D</text>
<text x="195.7" y="83.4">C13</text>
<text x="211.9" y="83.1">C14</text>
<text x="71.2" y="85.9">BLM21PG121SN1D</text>
<text x="91.5" y="88.5">C11</text>
<text x="107.8" y="88.2">C12</text>
<text x="193.9" y="88.2">4.7u/25V</text>
<text x="211.7" y="88.2">0.1u</text>
<text x="89.7" y="93.3">4.7u/25V</text>
<text x="107.5" y="93.3">0.1u</text>
<text x="71.2" y="100.7">TP1</text>
<text x="127.1" y="101.2">J5</text>
<text x="172.8" y="101.2">J6</text>
<text x="200.7" y="103.2">TP2</text>
<text x="91.5" y="111.3">R1</text>
<text x="91.5" y="113.9">R2</text>
<text x="104.2" y="111.3">2K</text>
<text x="104.2" y="113.9">2K</text>
<text x="243.9" y="108.8">J4</text>
<text x="91.5" y="116.4">R3</text>
<text x="104.2" y="116.4">20K</text>
<text x="91.5" y="121.5">R4</text>
<text x="104.2" y="121.5">20K</text>
<text x="243.9" y="124">NW-A2510-4A</text>
<text x="91.5" y="131.7">VR1</text>
<text x="122" y="129.1">2.54mm, 1x7</text>
<text x="165.2" y="129.1">2.54mm, 1x7</text>
<text x="205.8" y="126.6">TP3</text>
<text x="91.5" y="134.2">3266W-1-501</text>
<text x="68.2" y="141.8">C15</text>
<text x="66.6" y="146.9">4.7u</text>
<text x="91.5" y="144.4">R5</text>
<text x="91.5" y="146.9">1.8K</text>
</g>
<g font-size="2.3" fill="#004080">
<text x="128.4" y="26.5">IN</text>
<text x="136.2" y="26.5">OUT</text>
<text x="132.2" y="32.3">GND</text>
<text x="132.2" y="50.6">GND</text>
<text x="128.4" y="57">IN</text>
<text x="136.2" y="57">OUT</text>
</g>
<g font-size="1.8">
<text x="31.8" y="1.9">5</text>
<text x="90.1" y="1.9">4</text>
<text x="148.5" y="1.9">3</text>
<text x="206.9" y="1.9">2</text>
<text x="265.3" y="1.9">1</text>
<text x=".7" y="29.8">D</text>
<text x="295.1" y="29.8">D</text>
<text x=".7" y="80.9">C</text>
<text x="295.1" y="80.9">C</text>
<text x=".7" y="132.1">B</text>
<text x="295.1" y="132.1">B</text>
<text x=".7" y="183.3">A</text>
<text x="295.1" y="183.3">A</text>
<text x="31.8" y="209.2">5</text>
<text x="90.1" y="209.2">4</text>
<text x="148.5" y="209.2">3</text>
<text x="206.9" y="209.2">2</text>
<text x="265.3" y="209.2">1</text>
</g>
</svg>
